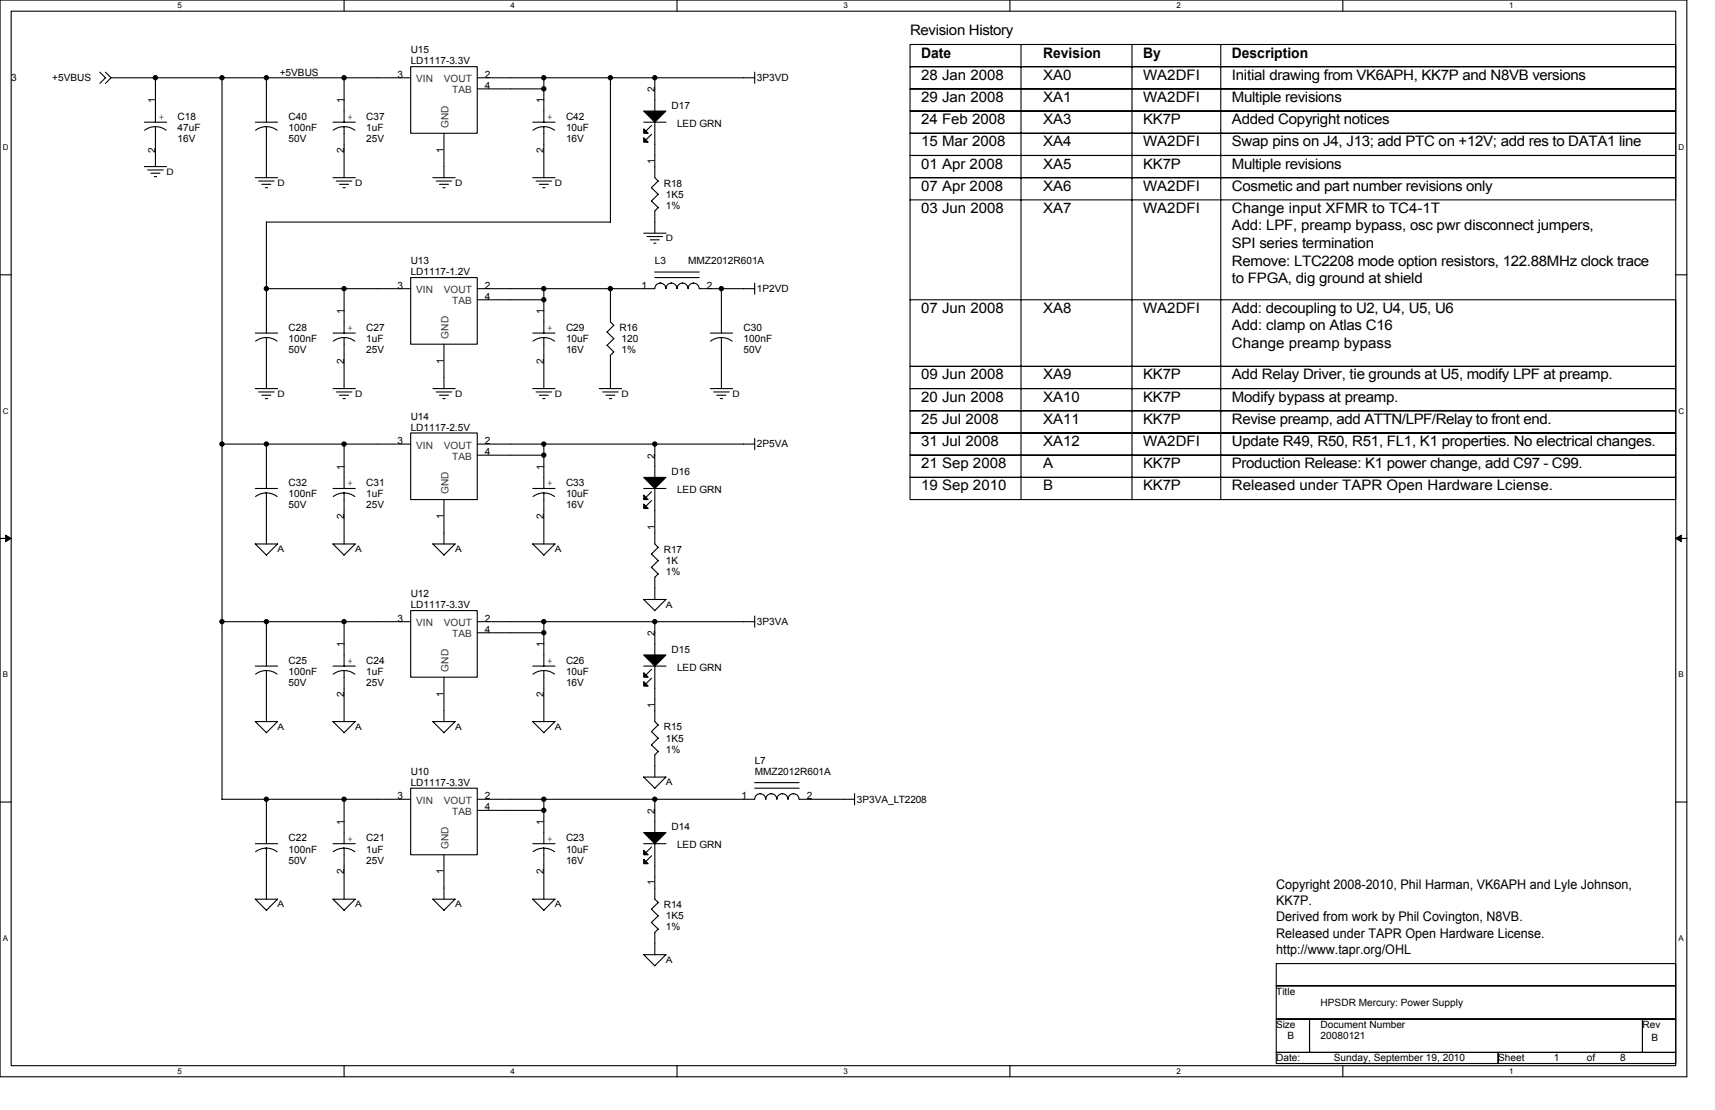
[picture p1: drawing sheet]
<svg xmlns="http://www.w3.org/2000/svg" width="432mm" height="279mm" viewBox="0 0 432 279" stroke-linecap="round" stroke-linejoin="round" font-family="sans-serif">
<path d="M0 0h424.7v271h-424.7zM2.8 2.8h419.1v265.4h-419.1z" fill="none" stroke="#000" stroke-width=".28"/>
<g fill="#fff">
<path d="M44.7 .3h1.1v2.2h-1.1z"/>
<path d="M44.7 268.5h1.1v2.3h-1.1z"/>
</g>
<path d="M86.6 0v2.8M86.6 268.2v2.8" fill="none" stroke="#000" stroke-width=".28"/>
<g fill="#fff">
<path d="M128.5 .3h1.2v2.2h-1.2z"/>
<path d="M128.5 268.5h1.2v2.3h-1.2z"/>
</g>
<path d="M170.5 0v2.8M170.5 268.2v2.8" fill="none" stroke="#000" stroke-width=".28"/>
<g fill="#fff">
<path d="M212.4 .3h1.1v2.2h-1.1z"/>
<path d="M212.4 268.5h1.1v2.3h-1.1z"/>
</g>
<path d="M254.3 0v2.8M254.3 268.2v2.8" fill="none" stroke="#000" stroke-width=".28"/>
<g fill="#fff">
<path d="M296.2 .3h1.1v2.2h-1.1z"/>
<path d="M296.2 268.5h1.1v2.3h-1.1z"/>
</g>
<path d="M338.1 0v2.8M338.1 268.2v2.8" fill="none" stroke="#000" stroke-width=".28"/>
<g fill="#fff">
<path d="M380 .3h1.1v2.2h-1.1z"/>
<path d="M380 268.5h1.1v2.3h-1.1z"/>
<path d="M.7 36h1.5v2.2h-1.5z"/>
<path d="M422.6 36h1.5v2.2h-1.5z"/>
<path d="M.7 102.3h1.5v2.3h-1.5z"/>
<path d="M422.6 102.3h1.5v2.3h-1.5z"/>
</g>
<path d="M0 69.2h2.8M421.9 69.2h2.8" fill="none" stroke="#000" stroke-width=".28"/>
<g fill="#fff">
<path d="M.7 168.7h1.4v2.2h-1.4z"/>
<path d="M422.6 168.7h1.3v2.2h-1.3z"/>
</g>
<path d="M0 135.5h2.8M421.9 135.5h2.8" fill="none" stroke="#000" stroke-width=".28"/>
<path d="M1.4 134.7l1.4 .8-1.4 .8zM421.9 135.5l1.4-.8v1.6z" fill="#000" stroke="#000" stroke-width=".25"/>
<g fill="#fff">
<path d="M.7 235.1h1.4v2.2h-1.4z"/>
<path d="M422.6 235.1h1.4v2.2h-1.4z"/>
</g>
<g fill="none" stroke="#000" stroke-width=".28">
<path d="M25.1 18.2l1.5 1.4-1.5 1.4M26.5 18.2l1.5 1.4M27.9 19.6h75.5M28 19.6l-1.5 1.4M39.1 19.6v11.2M55.9 19.6v181.6h47.5M67.1 19.6v11.2M86.6 19.6v11.2M103.4 16.8h16.8v16.7h-16.8zM120.2 19.6h69.8M136.9 19.6v11.2M153.7 19.6v36.3h-86.6"/>
<path d="M164.9 19.6v8.4M190 18.2v2.8M229.1 11.2h192.8v5.6h-192.8zM229.1 16.8h192.8v5.6h-192.8zM257.1 11.2v114.6M285 11.2v114.6M307.4 11.2v114.6M36.3 30.8h5.7M36.4 32.8l1.3-.7 1.4-.2 1.5 .2 1.2 .7M39.1 31.9v10.1M64.3 30.8h5.6M64.3 32.8l1.3-.7 1.5-.2 1.4 .2 1.3 .7"/>
<path d="M67.1 31.9v12.8M83.8 30.8h5.7M83.9 32.8l1.3-.7 1.4-.2 1.5 .2 1.2 .7M86.6 31.9v12.8M111.8 33.5v11.2M120.2 22.4h16.7M134.1 30.8h5.6M134.2 32.8l1.3-.7 1.4-.2 1.5 .2 1.2 .7M136.9 31.9v12.8M162.1 30.8h5.6M164 31.6l-1.4 1.4M164 33.8l-1.4 1.4"/>
<path d="M164.9 30.8v13.9l.8 .9-1.7 1.7M229.1 22.4h192.8v5.6h-192.8zM229.1 28h192.8v5.5h-192.8zM229.1 33.5h192.8v5.6h-192.8zM229.1 39.1h192.8v5.6h-192.8zM36.3 41.9h5.7M37.2 42.8h3.9M38 43.6h2.3M38.9 44.4h.5M64.3 44.7h5.6M65.1 45.6h3.9M65.9 46.4h2.3"/>
<path d="M66.8 47.2h.6M67.1 55.9v27.9M83.8 44.7h5.7M84.7 45.6h3.9M85.5 46.4h2.3M86.4 47.2h.5M109 44.7h5.6M109.8 45.6h3.9M110.6 46.4h2.3M111.5 47.2h.6M134.1 44.7h5.6M135 45.6h3.9"/>
<path d="M135.8 46.4h2.2M136.7 47.2h.5M162.1 58.7h5.6M162.9 59.5h3.9M164 47.2l1.7 1.7-1.7 1.7M164 50.6l1.7 1.7M165.7 52.3l-.9 .8 .1 5.6M229.1 44.7h192.8v5.6h-192.8zM229.1 50.3v25.2M67.1 72.7h36.3M86.6 72.7v11.2M103.4 69.9h16.8v16.7h-16.8z"/>
<path d="M120.2 72.7l44.7-.1a1.37 1.37 0 0 1 1.3-1.3h.1a1.4 1.4 0 0 1 1.4 1.3 1.37 1.37 0 0 1 1.3-1.3h.1a1.4 1.4 0 0 1 1.4 1.3 1.37 1.37 0 0 1 1.3-1.3h.1a1.4 1.4 0 0 1 1.3 1.3 1.37 1.37 0 0 1 1.4-1.3 1.4 1.4 0 0 1 1.4 1.3l14 .1M120.2 75.5h16.7M136.9 72.7v11.2M153.7 72.6v8.4l.9 .9-1.8 1.7 1.8 1.7M163.7 60.4h2.3M164.6 61.2h.6M164.8 68.5h11.2M164.9 69.9h11.2M181.6 72.7v11.1M190 71.2v2.9M229.1 75.5h192.8v16.7h-192.8zM64.3 97.8h5.6"/>
<path d="M64.3 83.8h5.6M64.3 85.9l1.3-.7 1.5-.2 1.4 .2 1.3 .7M65.1 98.7h3.9M65.9 99.5h2.3M67.1 85v12.8M83.8 97.8h5.7M83.8 83.8h5.7M83.9 85.9l1.3-.7 1.4-.2 1.5 .2 1.2 .7M84.7 98.7h3.9M85.5 99.5h2.3M86.6 85v12.8M109 97.8h5.6"/>
<path d="M109.8 98.7h3.9M110.6 99.5h2.3M111.8 86.6v11.2M134.1 97.8h5.6M134.1 83.8h5.6M134.2 85.9l1.3-.7 1.4-.2 1.5 .2 1.2 .7M135 98.7h3.9M135.8 99.5h2.2M136.9 85v12.8M150.9 97.8h5.6M151.7 98.7h4M152.5 99.5h2.3"/>
<path d="M153.7 89.4v8.4M154.5 85.2l-1.7 1.7 1.8 1.7M154.5 88.6l-.8 .9M178.8 97.8h5.6M178.8 83.8h5.6M178.9 85.9l1.3-.7 1.4-.2 1.5 .2 1.2 .7M179.7 98.7h3.9M180.5 99.5h2.3M181.6 85v12.8M229.1 92.2h192.8v5.6h-192.8zM229.1 97.8h192.8v5.6h-192.8zM55.9 111.8h47.5"/>
<path d="M66.8 100.3h.6M67.1 111.8v11.2M86.4 100.3h.5M86.6 111.8v11.2M103.4 109h16.8v16.8h-16.8zM111.5 100.3h.6M120.2 111.8h69.8M120.2 114.6h16.7M136.7 100.3h.5M136.9 111.8v11.2M153.4 100.3h.6M164.9 111.8v8.4"/>
<path d="M181.4 100.3h.5M190 110.4v2.8M229.1 103.4h192.8v5.6h-192.8zM229.1 109h192.8v5.6h-192.8zM229.1 114.6h192.8v5.6h-192.8zM64.3 123h5.6M64.3 125l1.3-.7 1.5-.2 1.4 .2 1.3 .7M67.1 139.7l-2.8-2.8h5.6l-2.8 2.8M67.1 124.1v12.8M83.8 136.9h5.7l-2.9 2.8zM83.8 123h5.7M83.9 125l1.3-.7 1.4-.2 1.5 .2 1.2 .7"/>
<path d="M86.6 124.1v12.8M111.8 125.8v11.1M114.6 136.9l-2.8 2.8-2.8-2.8h5.6M134.1 136.9h5.6l-2.8 2.8zM134.1 123h5.6M134.2 125l1.3-.7 1.4-.2 1.5 .2 1.2 .7M136.9 124.1v12.8M162.1 123h5.6M164 139.4l1.7 1.7-1.7 1.7M164 123.8l-1.4 1.4M164 126l-1.4 1.4M164.9 123v13.9l.8 .9-1.7 1.7"/>
<path d="M229.1 120.2h192.8v5.6h-192.8zM55.9 156.5h47.5M67.1 156.5v11.2M86.6 156.5v11.2M103.4 153.7h16.8v16.8h-16.8zM120.2 156.5h69.8M120.2 159.3h16.7M136.9 156.5v11.2M162.1 150.9h5.6l-2.9 2.8zM164 142.8l1.7 1.7-.8 .8v5.6M164.9 156.5v8.4M190 155.1v2.8"/>
<path d="M64.3 167.7h5.6M64.3 169.7l1.3-.7 1.5-.2 1.4 .2 1.3 .7M67.1 168.8v12.9M83.8 167.7h5.7M83.9 169.7l1.3-.7 1.4-.2 1.5 .2 1.2 .7M86.6 168.8v12.9M111.8 170.5v11.2M134.1 167.7h5.6M134.2 169.7l1.3-.7 1.4-.2 1.5 .2 1.2 .7M136.9 168.8v12.9M162.1 167.7h5.6M164 168.5l-1.4 1.4"/>
<path d="M164 170.7l-1.4 1.4M164.9 167.7v13.9l.8 .9-1.7 1.7M64.3 181.6l2.8 2.8M64.3 181.6h5.6l-2.8 2.8M83.8 181.6l2.8 2.8 2.9-2.8h-5.7M103.4 198.4h16.8v16.8h-16.8zM109 181.6l2.8 2.8 2.8-2.8M109 181.6h5.6M134.1 181.6l2.8 2.8 2.8-2.8h-5.6M162.1 195.6l2.7 2.8 2.9-2.8h-5.6M164 184.1l1.7 1.7-1.7 1.7M164 187.5l1.7 1.7"/>
<path d="M165.7 189.2l-.8 .8v5.6M190 197h11.2M190 198.4h11.2M215.2 199.8v2.8M0 201.9h2.8M64.3 212.4h5.6M64.3 214.4l1.3-.7 1.5-.2 1.4 .2 1.3 .7M67.1 201.2v11.2M67.1 213.5v12.9M83.8 212.4h5.7M83.9 214.4l1.3-.7 1.4-.2 1.5 .2 1.2 .7M86.6 201.2v11.2"/>
<path d="M86.6 213.5v12.9M111.8 215.2v11.2M120.2 201.2h69.8a1.37 1.37 0 0 1 1.4-1.4 1.4 1.4 0 0 1 1.4 1.4 1.37 1.37 0 0 1 1.4-1.4 1.4 1.4 0 0 1 1.4 1.4 1.37 1.37 0 0 1 1.4-1.4 1.4 1.4 0 0 1 1.4 1.4 1.37 1.37 0 0 1 1.4-1.4 1.4 1.4 0 0 1 1.4 1.4h14M120.2 204h16.7M134.1 212.4h5.6M134.2 214.4l1.3-.7 1.4-.2 1.5 .2 1.2 .7M136.9 201.2v11.2M136.9 213.5v12.9M162.1 212.4h5.6M164 213.2l-1.4 1.4M164 215.4l-1.4 1.4M164.9 201.2v8.4"/>
<path d="M164.9 212.4v13.9l.8 .9M421.9 201.9h2.8M64.3 226.3l2.8 2.8M64.3 226.3h5.6l-2.8 2.9M83.8 226.3l2.8 2.8M83.8 226.3h5.7l-2.9 2.9M109 226.3l2.8 2.8M109 226.3h5.6M114.6 226.3l-2.8 2.9M134.1 226.3l2.8 2.8M134.1 226.3h5.6l-2.8 2.9M164 228.9l1.7 1.6"/>
<path d="M164 232.2l1.7 1.7M165.7 233.9l-.8 .8v5.6M165.7 227.2l-1.7 1.7M165.7 230.5l-1.7 1.7M162.1 240.3l2.7 2.8 2.9-2.8h-5.6M321.3 242.5h100.6v5.6h-100.6zM321.3 248.1h100.6v8.4h-100.6zM321.3 256.5h8.4v8.4h-8.4zM329.7 256.5h83.8v8.4h-83.8zM413.5 256.5h8.4v8.4h-8.4zM321.3 264.9h55.9v2.8h-55.9zM377.2 264.9h44.7v2.8h-44.7z"/>
</g>
<g fill="#000" stroke="#000" stroke-width=".28">
<path d="M162.1 28h5.6l-2.8 2.8z" fill-rule="evenodd"/>
<path d="M162.1 32.4l1.1 1.1h-1.1z" fill-rule="evenodd"/>
<path d="M162.1 34.7l1.1 1.1h-1.1z" fill-rule="evenodd"/>
<path d="M162.1 120.2h5.6l-2.8 2.8z" fill-rule="evenodd"/>
<path d="M162.1 124.6l1.1 1.2h-1.1z" fill-rule="evenodd"/>
<path d="M162.1 126.9l1.1 1.1h-1.1z" fill-rule="evenodd"/>
<path d="M162.1 164.9h5.6l-2.8 2.8z" fill-rule="evenodd"/>
<path d="M162.1 169.3l1.1 1.2h-1.1z" fill-rule="evenodd"/>
<path d="M162.1 171.6l1.1 1.1h-1.1z" fill-rule="evenodd"/>
<path d="M162.1 209.6h5.6l-2.8 2.8z" fill-rule="evenodd"/>
<path d="M162.1 214l1.1 1.2h-1.1z" fill-rule="evenodd"/>
<path d="M162.1 216.3l1.1 1.1h-1.1z" fill-rule="evenodd"/>
<circle cx="39.1" cy="19.6" r=".54"/>
<circle cx="55.9" cy="19.6" r=".54"/>
<circle cx="67.1" cy="19.6" r=".54"/>
<circle cx="86.6" cy="19.6" r=".54"/>
<circle cx="136.9" cy="19.6" r=".54"/>
<circle cx="153.7" cy="19.6" r=".54"/>
<circle cx="164.9" cy="19.6" r=".54"/>
<circle cx="136.9" cy="22.4" r=".54"/>
<circle cx="67.1" cy="72.7" r=".54"/>
<circle cx="86.6" cy="72.7" r=".54"/>
<circle cx="136.9" cy="75.4" r=".54"/>
<circle cx="136.9" cy="72.7" r=".54"/>
<circle cx="153.7" cy="72.7" r=".54"/>
<circle cx="181.6" cy="72.7" r=".54"/>
<circle cx="55.9" cy="111.8" r=".54"/>
<circle cx="67.1" cy="111.8" r=".54"/>
<circle cx="86.6" cy="111.8" r=".54"/>
<circle cx="136.9" cy="111.8" r=".54"/>
<circle cx="136.9" cy="114.6" r=".54"/>
<circle cx="164.9" cy="111.8" r=".54"/>
<circle cx="55.9" cy="156.5" r=".54"/>
<circle cx="67.1" cy="156.5" r=".54"/>
<circle cx="86.6" cy="156.5" r=".54"/>
<circle cx="136.9" cy="156.5" r=".54"/>
<circle cx="136.9" cy="159.3" r=".54"/>
<circle cx="164.9" cy="156.5" r=".54"/>
<circle cx="67.1" cy="201.2" r=".54"/>
<circle cx="86.6" cy="201.2" r=".54"/>
<circle cx="136.9" cy="204" r=".54"/>
<circle cx="136.9" cy="201.2" r=".54"/>
<circle cx="164.9" cy="201.2" r=".54"/>
</g>
<g font-size="3.6">
<text x="229.1" y="8.9">Revision History</text>
<text x="231.9" y="14.6">Date</text>
<text x="262.7" y="14.6">Revision</text>
<text x="287.8" y="14.6">By</text>
<text x="310.2" y="14.6">Description</text>
<text x="231.9" y="20.1">28 Jan 2008</text>
<text x="262.7" y="20.1">XA0</text>
<text x="287.8" y="20.1">WA2DFI</text>
<text x="310.2" y="20.1">Initial drawing from VK6APH, KK7P and N8VB versions</text>
<text x="231.9" y="25.7">29 Jan 2008</text>
<text x="262.7" y="25.7">XA1</text>
<text x="287.8" y="25.7">WA2DFI</text>
<text x="310.2" y="25.7">Multiple revisions</text>
<text x="231.9" y="31.2">24 Feb 2008</text>
<text x="262.7" y="31.2">XA3</text>
<text x="287.8" y="31.2">KK7P</text>
<text x="310.2" y="31.2">Added Copyright notices</text>
<text x="231.9" y="36.8">15 Mar 2008</text>
<text x="262.7" y="36.8">XA4</text>
<text x="287.8" y="36.8">WA2DFI</text>
<text x="310.2" y="36.8">Swap pins on J4, J13; add PTC on +12V; add res to DATA1 line</text>
<text x="231.9" y="42.4">01 Apr 2008</text>
<text x="262.7" y="42.4">XA5</text>
<text x="287.8" y="42.4">KK7P</text>
<text x="310.2" y="42.4">Multiple revisions</text>
<text x="231.9" y="53.6">03 Jun 2008</text>
<text x="231.9" y="48">07 Apr 2008</text>
<text x="262.7" y="48">XA6</text>
<text x="262.7" y="53.6">XA7</text>
<text x="287.8" y="53.6">WA2DFI</text>
<text x="287.8" y="48">WA2DFI</text>
<text x="310.2" y="53.6">Change input XFMR to TC4-1T</text>
<text x="310.2" y="48">Cosmetic and part number revisions only</text>
<text x="310.2" y="58">Add: LPF, preamp bypass, osc pwr disconnect jumpers,</text>
<text x="310.2" y="62.4">SPI series termination</text>
<text x="310.2" y="66.9">Remove: LTC2208 mode option resistors, 122.88MHz clock trace</text>
<text x="310.2" y="71.3">to FPGA, dig ground at shield</text>
<text x="231.9" y="78.7">07 Jun 2008</text>
<text x="262.7" y="78.7">XA8</text>
<text x="287.8" y="78.7">WA2DFI</text>
<text x="310.2" y="78.7">Add: decoupling to U2, U4, U5, U6</text>
<text x="310.2" y="83.1">Add: clamp on Atlas C16</text>
<text x="310.2" y="87.5">Change preamp bypass</text>
<text x="231.9" y="95.5">09 Jun 2008</text>
<text x="262.7" y="95.5">XA9</text>
<text x="287.8" y="95.5">KK7P</text>
<text x="310.2" y="95.5">Add Relay Driver, tie grounds at U5, modify LPF at preamp.</text>
<text x="231.9" y="101.1">20 Jun 2008</text>
<text x="262.7" y="101.1">XA10</text>
<text x="287.8" y="101.1">KK7P</text>
<text x="310.1" y="101.1">Modify bypass at preamp.</text>
<text x="231.9" y="106.7">25 Jul 2008</text>
<text x="262.7" y="106.7">XA11</text>
<text x="287.8" y="106.7">KK7P</text>
<text x="310.2" y="106.7">Revise preamp, add ATTN/LPF/Relay to front end.</text>
<text x="231.9" y="112.3">31 Jul 2008</text>
<text x="262.7" y="112.3">XA12</text>
<text x="287.8" y="112.3">WA2DFI</text>
<text x="310.2" y="112.3">Update R49, R50, R51, FL1, K1 properties. No electrical changes.</text>
<text x="231.9" y="117.9">21 Sep 2008</text>
<text x="262.7" y="117.9">A</text>
<text x="287.8" y="117.9">KK7P</text>
<text x="310.2" y="117.9">Production Release: K1 power change, add C97 - C99.</text>
<text x="231.9" y="123.4">19 Sep 2010</text>
<text x="262.7" y="123.4">B</text>
<text x="287.8" y="123.4">KK7P</text>
<text x="310.1" y="123.4">Released under TAPR Open Hardware Lciense.</text>
</g>
<g font-size="3.3">
<text x="321.3" y="223.8">Copyright 2008-2010, Phil Harman, VK6APH and Lyle Johnson,</text>
<text x="321.3" y="227.8">KK7P.</text>
<text x="321.3" y="231.9">Derived from work by Phil Covington, N8VB.</text>
<text x="321.3" y="236">Released under TAPR Open Hardware License.</text>
<text x="321.3" y="240.1">http://www.tapr.org/OHL</text>
</g>
<g font-size="2.5">
<text x="103.4" y="13.4">U15</text>
<text x="103.4" y="16.2">LD1117-3.3V</text>
<text x="2.8" y="20.4">3</text>
<text x="13.1" y="20.4">+5VBUS</text>
<text x="70.4" y="19">+5VBUS</text>
<text x="100.1" y="19.6">3</text>
<text x="122.1" y="19.6">2</text>
<text x="122.1" y="22.4">4</text>
<text x="164.8" y="23.2" transform="rotate(-90 164.8 23.2)">2</text>
<text x="190.6" y="20.4">3P3VD</text>
<text x="39.1" y="26" transform="rotate(-90 39.1 26)">1</text>
<text x="86.6" y="26" transform="rotate(-90 86.6 26)">1</text>
<text x="136.9" y="26" transform="rotate(-90 136.9 26)">1</text>
<text x="169.1" y="27.4">D17</text>
<text x="40" y="30.2">+</text>
<text x="44.7" y="30.2">C18</text>
<text x="44.7" y="33">47uF</text>
<text x="44.7" y="35.8">16V</text>
<text x="72.7" y="30.2">C40</text>
<text x="72.7" y="33">100nF</text>
<text x="72.7" y="35.8">50V</text>
<text x="87.5" y="30.2">+</text>
<text x="92.2" y="30.2">C37</text>
<text x="92.2" y="33">1uF</text>
<text x="92.2" y="35.8">25V</text>
<text x="137.8" y="30.2">+</text>
<text x="142.5" y="30.2">C42</text>
<text x="142.5" y="33">10uF</text>
<text x="142.5" y="35.8">16V</text>
<text x="170.5" y="31.9">LED GRN</text>
<text x="39.1" y="38.4" transform="rotate(-90 39.1 38.4)">2</text>
<text x="86.6" y="38.4" transform="rotate(-90 86.6 38.4)">2</text>
<text x="111.8" y="38.4" transform="rotate(-90 111.8 38.4)">1</text>
<text x="136.9" y="38.4" transform="rotate(-90 136.9 38.4)">2</text>
<text x="164.8" y="41.2" transform="rotate(-90 164.8 41.2)">1</text>
<text x="167.1" y="47">R18</text>
<text x="167.7" y="49.8">1K5</text>
<text x="167.7" y="52.6">1%</text>
<text x="103.4" y="66.5">U13</text>
<text x="103.4" y="69.3">LD1117-1.2V</text>
<text x="164.9" y="66.5">L3</text>
<text x="173.2" y="66.5">MMZ2012R601A</text>
<text x="100.1" y="72.6">3</text>
<text x="122.1" y="72.6">2</text>
<text x="122.1" y="75.4">4</text>
<text x="161.5" y="72.6">1</text>
<text x="178" y="72.6">2</text>
<text x="190.6" y="73.5">1P2VD</text>
<text x="72.7" y="83.3">C28</text>
<text x="86.6" y="79.1" transform="rotate(-90 86.6 79.1)">1</text>
<text x="87.5" y="83.3">+</text>
<text x="92.2" y="83.3">C27</text>
<text x="136.9" y="79.1" transform="rotate(-90 136.9 79.1)">1</text>
<text x="137.8" y="83.3">+</text>
<text x="142.5" y="83.3">C29</text>
<text x="155.9" y="83.3">R16</text>
<text x="187.2" y="83.3">C30</text>
<text x="72.7" y="86.1">100nF</text>
<text x="72.7" y="88.9">50V</text>
<text x="92.2" y="86.1">1uF</text>
<text x="92.2" y="88.9">25V</text>
<text x="142.5" y="86.1">10uF</text>
<text x="142.5" y="88.9">16V</text>
<text x="156.5" y="86.1">120</text>
<text x="156.5" y="88.9">1%</text>
<text x="187.2" y="86.1">100nF</text>
<text x="187.2" y="88.9">50V</text>
<text x="86.6" y="91.5" transform="rotate(-90 86.6 91.5)">2</text>
<text x="111.8" y="91.5" transform="rotate(-90 111.8 91.5)">1</text>
<text x="136.9" y="91.5" transform="rotate(-90 136.9 91.5)">2</text>
<text x="103.4" y="105.6">U14</text>
<text x="100.1" y="111.8">3</text>
<text x="103.4" y="108.4">LD1117-2.5V</text>
<text x="122.1" y="111.8">2</text>
<text x="190.6" y="112.6">2P5VA</text>
<text x="86.6" y="118.2" transform="rotate(-90 86.6 118.2)">1</text>
<text x="122.1" y="114.6">4</text>
<text x="136.9" y="118.2" transform="rotate(-90 136.9 118.2)">1</text>
<text x="164.8" y="115.4" transform="rotate(-90 164.8 115.4)">2</text>
<text x="169.1" y="119.6">D16</text>
<text x="72.7" y="122.4">C32</text>
<text x="72.7" y="125.2">100nF</text>
<text x="87.5" y="122.4">+</text>
<text x="92.2" y="122.4">C31</text>
<text x="92.2" y="125.2">1uF</text>
<text x="137.8" y="122.4">+</text>
<text x="142.5" y="122.4">C33</text>
<text x="142.5" y="125.2">10uF</text>
<text x="170.5" y="124.1">LED GRN</text>
<text x="72.7" y="128">50V</text>
<text x="86.6" y="130.6" transform="rotate(-90 86.6 130.6)">2</text>
<text x="92.2" y="128">25V</text>
<text x="111.8" y="130.6" transform="rotate(-90 111.8 130.6)">1</text>
<text x="136.9" y="130.6" transform="rotate(-90 136.9 130.6)">2</text>
<text x="142.5" y="128">16V</text>
<text x="164.8" y="133.4" transform="rotate(-90 164.8 133.4)">1</text>
<text x="167.1" y="139.2">R17</text>
<text x="167.7" y="142">1K</text>
<text x="167.7" y="144.8">1%</text>
<text x="103.4" y="150.3">U12</text>
<text x="103.4" y="153.1">LD1117-3.3V</text>
<text x="100.1" y="156.5">3</text>
<text x="122.1" y="156.5">2</text>
<text x="122.1" y="159.3">4</text>
<text x="164.8" y="160.1" transform="rotate(-90 164.8 160.1)">2</text>
<text x="190.6" y="157.3">3P3VA</text>
<text x="72.7" y="167.1">C25</text>
<text x="86.6" y="162.9" transform="rotate(-90 86.6 162.9)">1</text>
<text x="87.5" y="167.1">+</text>
<text x="92.2" y="167.1">C24</text>
<text x="136.9" y="162.9" transform="rotate(-90 136.9 162.9)">1</text>
<text x="137.8" y="167.1">+</text>
<text x="142.5" y="167.1">C26</text>
<text x="169.1" y="164.3">D15</text>
<text x="72.7" y="169.9">100nF</text>
<text x="72.7" y="172.7">50V</text>
<text x="92.2" y="169.9">1uF</text>
<text x="92.2" y="172.7">25V</text>
<text x="142.5" y="169.9">10uF</text>
<text x="142.5" y="172.7">16V</text>
<text x="170.5" y="168.8">LED GRN</text>
<text x="86.6" y="175.3" transform="rotate(-90 86.6 175.3)">2</text>
<text x="111.8" y="175.3" transform="rotate(-90 111.8 175.3)">1</text>
<text x="136.9" y="175.3" transform="rotate(-90 136.9 175.3)">2</text>
<text x="164.8" y="178.1" transform="rotate(-90 164.8 178.1)">1</text>
<text x="167.1" y="183.9">R15</text>
<text x="167.7" y="186.7">1K5</text>
<text x="167.7" y="189.5">1%</text>
<text x="103.4" y="195.1">U10</text>
<text x="103.4" y="197.8">LD1117-3.3V</text>
<text x="190" y="192.3">L7</text>
<text x="190" y="195.1">MMZ2012R601A</text>
<text x="100.1" y="201.2">3</text>
<text x="122.1" y="201.2">2</text>
<text x="122.1" y="204">4</text>
<text x="186.7" y="201.2">1</text>
<text x="203.1" y="201.2">2</text>
<text x="215.7" y="202">3P3VA_LT2208</text>
<text x="86.6" y="207.6" transform="rotate(-90 86.6 207.6)">1</text>
<text x="136.9" y="207.6" transform="rotate(-90 136.9 207.6)">1</text>
<text x="164.8" y="204.8" transform="rotate(-90 164.8 204.8)">2</text>
<text x="169.1" y="209">D14</text>
<text x="72.7" y="211.8">C22</text>
<text x="72.7" y="214.6">100nF</text>
<text x="87.5" y="211.8">+</text>
<text x="92.2" y="211.8">C21</text>
<text x="92.2" y="214.6">1uF</text>
<text x="137.8" y="211.8">+</text>
<text x="142.5" y="211.8">C23</text>
<text x="142.5" y="214.6">10uF</text>
<text x="170.5" y="213.5">LED GRN</text>
<text x="72.7" y="217.4">50V</text>
<text x="86.6" y="220" transform="rotate(-90 86.6 220)">2</text>
<text x="92.2" y="217.4">25V</text>
<text x="111.8" y="220" transform="rotate(-90 111.8 220)">1</text>
<text x="136.9" y="220" transform="rotate(-90 136.9 220)">2</text>
<text x="142.5" y="217.4">16V</text>
<text x="164.8" y="222.8" transform="rotate(-90 164.8 222.8)">1</text>
<text x="167.1" y="228.6">R14</text>
<text x="167.7" y="231.4">1K5</text>
<text x="167.7" y="234.2">1%</text>
<text x="321.3" y="250.4">Title</text>
<text x="332.5" y="253.2">HPSDR Mercury: Power Supply</text>
<text x="321.3" y="258.8">Size</text>
<text x="324.1" y="261.6">B</text>
<text x="332.5" y="258.8">Document Number</text>
<text x="332.5" y="261.6">20080121</text>
<text x="413.5" y="258.8">Rev</text>
<text x="415.8" y="262.1">B</text>
<text x="321.3" y="267.1">Date:</text>
<text x="335.9" y="267.1">Sunday, September 19, 2010</text>
<text x="377.2" y="267.1">Sheet</text>
<text x="391.2" y="267.1">1</text>
<text x="399.6" y="267.1">of</text>
<text x="407.9" y="267.1">8</text>
</g>
<g font-size="2.5" fill="#333">
<text x="104.8" y="20.7">VIN</text>
<text x="111.8" y="20.7">VOUT</text>
<text x="113.9" y="23.5">TAB</text>
<text x="112.9" y="32.2" transform="rotate(-90 112.9 32.2)">GND</text>
<text x="104.8" y="73.8">VIN</text>
<text x="111.8" y="73.8">VOUT</text>
<text x="113.9" y="76.6">TAB</text>
<text x="112.9" y="85.2" transform="rotate(-90 112.9 85.2)">GND</text>
<text x="104.8" y="112.9">VIN</text>
<text x="111.8" y="112.9">VOUT</text>
<text x="113.9" y="115.7">TAB</text>
<text x="112.9" y="124.4" transform="rotate(-90 112.9 124.4)">GND</text>
<text x="104.8" y="157.6">VIN</text>
<text x="111.8" y="157.6">VOUT</text>
<text x="113.9" y="160.4">TAB</text>
<text x="112.9" y="169.1" transform="rotate(-90 112.9 169.1)">GND</text>
<text x="104.8" y="202.3">VIN</text>
<text x="111.8" y="202.3">VOUT</text>
<text x="113.9" y="205.1">TAB</text>
<text x="112.9" y="213.8" transform="rotate(-90 112.9 213.8)">GND</text>
</g>
<g font-size="2.2">
<text x="41.9" y="44">D</text>
<text x="69.9" y="46.8">D</text>
<text x="89.4" y="46.8">D</text>
<text x="114.6" y="46.8">D</text>
<text x="139.7" y="46.8">D</text>
<text x="167.7" y="60.7">D</text>
<text x="69.9" y="99.8">D</text>
<text x="89.4" y="99.8">D</text>
<text x="114.6" y="99.8">D</text>
<text x="139.7" y="99.8">D</text>
<text x="156.5" y="99.8">D</text>
<text x="184.4" y="99.8">D</text>
<text x="69.9" y="139">A</text>
<text x="89.4" y="139">A</text>
<text x="114.6" y="139">A</text>
<text x="139.7" y="139">A</text>
<text x="167.7" y="152.9">A</text>
<text x="69.9" y="183.7">A</text>
<text x="89.4" y="183.7">A</text>
<text x="114.6" y="183.7">A</text>
<text x="139.7" y="183.7">A</text>
<text x="167.7" y="197.6">A</text>
<text x="69.9" y="228.4">A</text>
<text x="89.4" y="228.4">A</text>
<text x="114.6" y="228.4">A</text>
<text x="139.7" y="228.4">A</text>
<text x="167.7" y="242.3">A</text>
</g>
<g font-size="2">
<text x="44.7" y="2.1">5</text>
<text x="128.5" y="2.1">4</text>
<text x="212.4" y="2.1">3</text>
<text x="296.2" y="2.1">2</text>
<text x="380" y="2.1">1</text>
<text x=".7" y="37.8">D</text>
<text x="422.6" y="37.8">D</text>
<text x=".7" y="104.1">C</text>
<text x="422.6" y="104.1">C</text>
<text x=".7" y="170.5">B</text>
<text x="422.6" y="170.5">B</text>
<text x=".7" y="236.9">A</text>
<text x="422.6" y="236.9">A</text>
<text x="44.7" y="270.3">5</text>
<text x="128.5" y="270.3">4</text>
<text x="212.4" y="270.3">3</text>
<text x="296.2" y="270.3">2</text>
<text x="380" y="270.3">1</text>
</g>
</svg>
